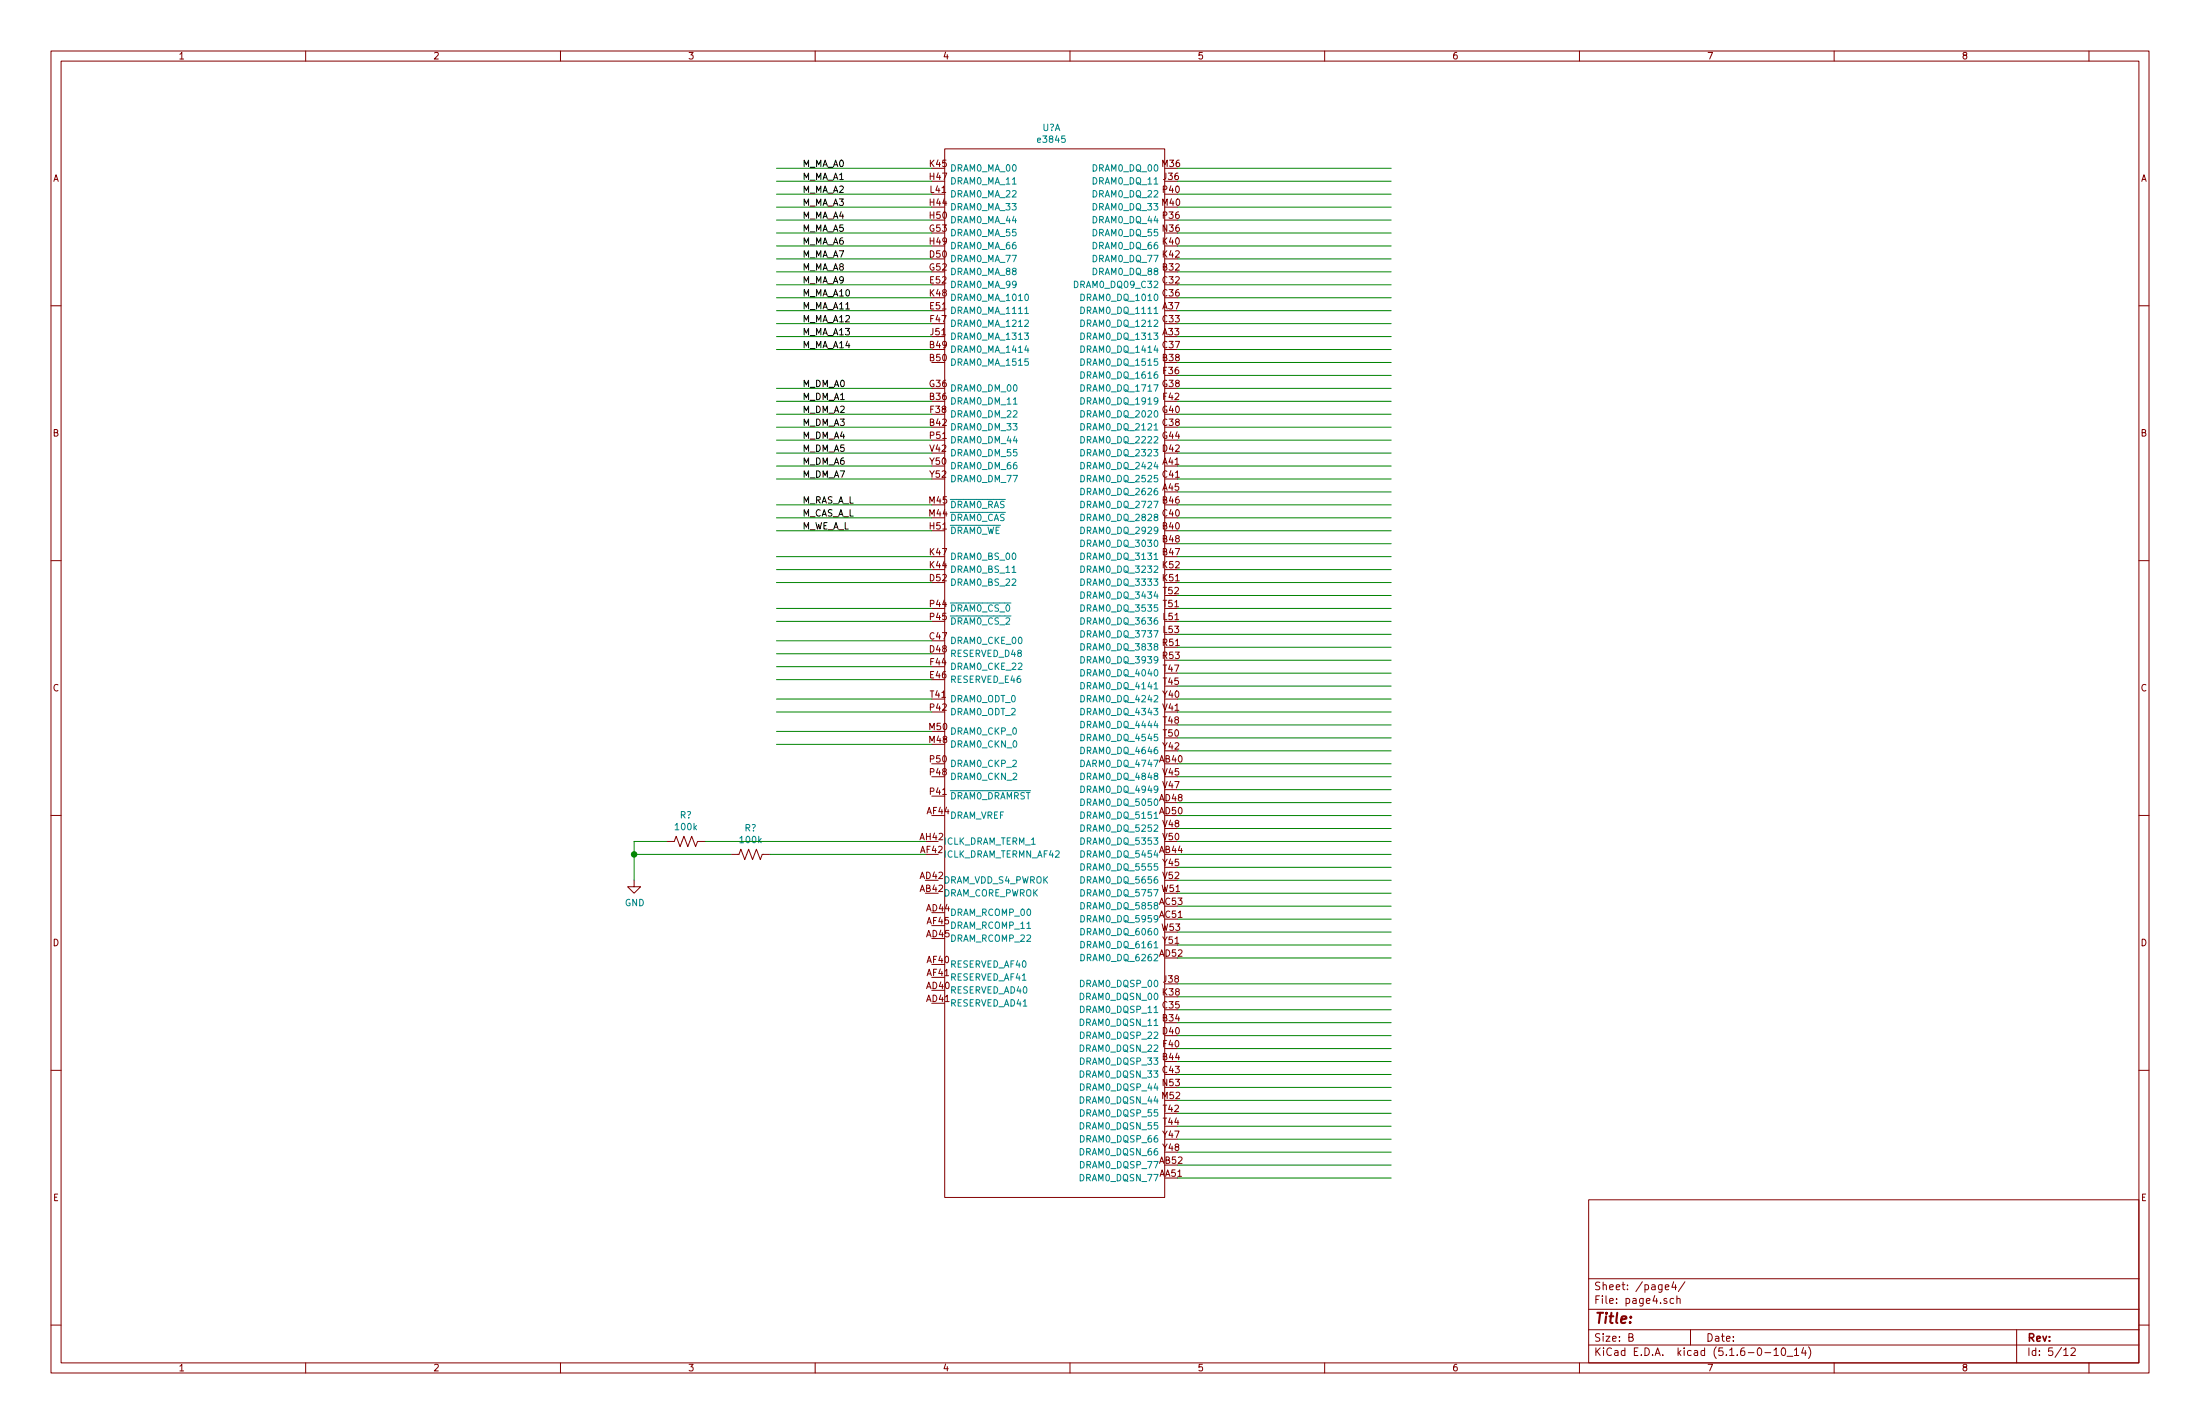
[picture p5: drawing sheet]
<svg xmlns="http://www.w3.org/2000/svg" width="432mm" height="279mm" viewBox="0 0 432 279" stroke-linecap="round" stroke-linejoin="round" font-family="sans-serif">
<g fill="none" stroke="#840000" stroke-width=".2">
<path d="M10 10h411.8v259.4h-411.8zM12 12h407.8v255.4h-407.8zM60 10v2M110 10v2M160 10v2M210 10v2M260 10v2M310 10v2M360 10v2M410 10v2M185.4 29.2h43.2v205.8h-43.2zM10 60h2"/>
<path d="M419.8 60h2M10 110h2M419.8 110h2M10 160h2M419.8 160h2M124.5 172.7v1.3h1.2l-1.2 1.3-1.3-1.3h1.3M130.8 165.1h1.5l.4-1 .8 2 .7-2 .8 2 .8-2 .7 2 .4-1h1.5M143.5 167.6h1.5l.4-1 .8 2.1 .7-2.1 .8 2.1 .8-2.1 .7 2.1 .4-1.1h1.5M10 210h2M419.8 210h2M311.8 235.4h108v32h-108zM10 260h2"/>
<path d="M311.8 256.9h108M311.8 250.9h108M326.8 252.6l.8-.2-.1-.3h-.4l-.3 .2 .1 .7h.6M328.5 254.8h-.4l-.3 .2 .1 .7h.6M328.5 251.5l-.4 1.1h1M328.9 252.1v1M329.1 254.9l.3-.1h.3l.1 1M329.1 254.3v1.5M330.7 251.5l-1.3 1.9M419.8 260h2M60 267.4v2M110 267.4v2"/>
<path d="M160 267.4v2M210 267.4v2M260 267.4v2M310 267.4v2M311.8 263.9h108M311.8 260.9h108M319.7 262.4l.7-.1 .1-.2-.1-.4h-.7v1.5h.6l.2-.2 .1-.3-.4-.3M331.8 260.9v3M346.4 265.4h1.1M348.2 264.9l.4-.4v1.5M348.2 266h.8M349.8 264.6l.2-.1a.85 .85 0 0 1 .1 1.5 .79 .79 0 0 1-.3-1.4z"/>
<path d="M350.7 266.1h1.2M352.2 264.9l.4-.4v1.5M352.2 266h.8M354 264.4l-.4 1.1h.9M354.3 265v1M355 264.3a1.71 1.71 0 0 1 0 2.2M360 267.4v2M395.8 260.9v6.5M405.1 264.9l.4-.4v1.5M405.1 266h.8M406.5 264.6l.6-.1 .2 .4-.9 1.1h.9M410 267.4v2"/>
</g>
<g fill="none" stroke="#008484" stroke-width=".2">
<path d="M201.2 57.8l.2-.1a.69 .69 0 0 1 .5 .6 .69 .69 0 0 1-.5 .7l-.2-.1-.1-.4zM210.9 55.2a.64 .64 0 0 1 .7 .6 .64 .64 0 0 1-.7 .6zM212.1 57.7a.64 .64 0 0 1 .8 .6 .64 .64 0 0 1-.8 .7zM198.9 79.3h.7M201.1 65.3h.8l-.5 .5 .4 .1v.6l-.6 .1-.1-.1M201.1 60.6l.4-.4v1.3M201.1 62.9l.5-.1 .3 .3-.8 1h.8M201.1 61.5h.8M201.4 67.8l-.3 .9h.8M201.8 68.3v.8M201.8 70.4h-.6l-.1 .6 .2-.1 .5 .1v.6l-.2 .1-.5-.1M212.1 65.3a.64 .64 0 0 1 .8 .7 .64 .64 0 0 1-.8 .6z"/>
<path d="M212.1 60.2a.64 .64 0 0 1 .8 .7 .64 .64 0 0 1-.8 .6zM212.1 70.4a.64 .64 0 0 1 .8 .6 .64 .64 0 0 1-.8 .7zM212.1 62.8a.64 .64 0 0 1 .8 .6 .64 .64 0 0 1-.8 .7zM212.1 67.9a.64 .64 0 0 1 .8 .6 .64 .64 0 0 1-.8 .6zM212.1 72.9a.64 .64 0 0 1 .8 .7 .64 .64 0 0 1-.8 .6zM212.1 78a.64 .64 0 0 1 .8 .7 .64 .64 0 0 1-.8 .6zM212.1 75.5a.64 .64 0 0 1 .8 .6 .64 .64 0 0 1-.8 .7zM212.1 90.7a.64 .64 0 0 1 .8 .7 .64 .64 0 0 1-.8 .6zM212.1 95.8a.64 .64 0 0 1 .8 .6 .64 .64 0 0 1-.8 .7zM212.1 98.3a.64 .64 0 0 1 .8 .7 .64 .64 0 0 1-.8 .6zM212.1 83.1a.64 .64 0 0 1 .8 .6 .64 .64 0 0 1-.8 .7zM212.1 93.3a.64 .64 0 0 1 .8 .6 .64 .64 0 0 1-.8 .6z"/>
<path d="M212.1 88.2a.64 .64 0 0 1 .8 .6 .64 .64 0 0 1-.8 .7zM212.1 80.6a.64 .64 0 0 1 .8 .6 .64 .64 0 0 1-.8 .6zM212.1 85.6a.64 .64 0 0 1 .8 .7 .64 .64 0 0 1-.8 .6zM198.7 112.3h.7M212.1 103.4a.64 .64 0 0 1 .8 .7 .64 .64 0 0 1-.8 .6zM212.1 108.5a.64 .64 0 0 1 .8 .6 .64 .64 0 0 1-.8 .7zM212.1 106a.64 .64 0 0 1 .8 .6 .64 .64 0 0 1-.8 .6zM212.1 100.9a.64 .64 0 0 1 .8 .6 .64 .64 0 0 1-.8 .7zM212.1 113.6a.64 .64 0 0 1 .8 .6 .64 .64 0 0 1-.8 .7zM212.1 111a.64 .64 0 0 1 .8 .7 .64 .64 0 0 1-.8 .6zM212.1 118.7a.64 .64 0 0 1 .8 .6 .64 .64 0 0 1-.8 .6zM212.1 116.1a.64 .64 0 0 1 .8 .7 .64 .64 0 0 1-.8 .6z"/>
<path d="M212.1 121.2a.64 .64 0 0 1 .8 .6 .64 .64 0 0 1-.8 .7zM212.1 123.7a.64 .64 0 0 1 .8 .7 .64 .64 0 0 1-.8 .6zM212.1 126.3a.64 .64 0 0 1 .8 .6 .64 .64 0 0 1-.8 .7zM212.1 128.8a.64 .64 0 0 1 .8 .7 .64 .64 0 0 1-.8 .6zM212.1 133.9a.64 .64 0 0 1 .8 .6 .64 .64 0 0 1-.8 .7zM212.1 131.4a.64 .64 0 0 1 .8 .6 .64 .64 0 0 1-.8 .6zM212.1 139a.64 .64 0 0 1 .8 .6 .64 .64 0 0 1-.8 .7zM212.1 136.4a.64 .64 0 0 1 .8 .7 .64 .64 0 0 1-.8 .6zM212.1 149.1a.64 .64 0 0 1 .8 .7 .64 .64 0 0 1-.8 .6zM212.1 156.8a.64 .64 0 0 1 .8 .6 .64 .64 0 0 1-.8 .6zM212.1 159.3a.64 .64 0 0 1 .8 .6 .64 .64 0 0 1-.8 .7zM212.1 141.5a.64 .64 0 0 1 .8 .7 .64 .64 0 0 1-.8 .6z"/>
<path d="M212.1 144.1a.64 .64 0 0 1 .8 .6 .64 .64 0 0 1-.8 .6zM212.1 151.7a.64 .64 0 0 1 .8 .6 .64 .64 0 0 1-.8 .7zM212.1 154.2a.64 .64 0 0 1 .8 .7 .64 .64 0 0 1-.8 .6zM212.1 146.6a.64 .64 0 0 1 .8 .6 .64 .64 0 0 1-.8 .7zM212.1 166.9a.64 .64 0 0 1 .8 .7 .64 .64 0 0 1-.8 .6zM212.1 179.6a.64 .64 0 0 1 .8 .7 .64 .64 0 0 1-.8 .6zM212.1 177.1a.64 .64 0 0 1 .8 .6 .64 .64 0 0 1-.8 .7zM212.1 161.8a.64 .64 0 0 1 .8 .7 .64 .64 0 0 1-.8 .6zM212.1 164.4a.64 .64 0 0 1 .8 .6 .64 .64 0 0 1-.8 .7zM212.1 172a.64 .64 0 0 1 .8 .6 .64 .64 0 0 1-.8 .7zM212.1 174.5a.64 .64 0 0 1 .8 .7 .64 .64 0 0 1-.8 .6zM212.1 169.5a.64 .64 0 0 1 .8 .6 .64 .64 0 0 1-.8 .6z"/>
<path d="M212.1 187.2a.64 .64 0 0 1 .8 .7 .64 .64 0 0 1-.8 .6zM212.1 182.2a.64 .64 0 0 1 .8 .6 .64 .64 0 0 1-.8 .6zM212.1 184.7a.64 .64 0 0 1 .8 .6 .64 .64 0 0 1-.8 .7z"/>
</g>
<g fill="none" stroke="#008400" stroke-width=".2">
<path d="M152.4 38.1h30.5M152.4 35.6h30.5M152.4 33h30.5M231.1 38.1h41.9M231.1 35.6h41.9M231.1 33h41.9M152.4 40.6h30.5M152.4 43.2h30.5M152.4 45.7h30.5M152.4 48.3h30.5M152.4 50.8h30.5M152.4 53.3h30.5"/>
<path d="M152.4 55.9h30.5M152.4 58.4h30.5M231.1 40.6h41.9M231.1 43.2h41.9M231.1 45.7h41.9M231.1 48.3h41.9M231.1 50.8h41.9M231.1 53.3h41.9M231.1 55.9h41.9M231.1 58.4h41.9M152.4 61h30.5M152.4 63.5h30.5"/>
<path d="M152.4 66h30.5M152.4 68.6h30.5M152.4 76.2h30.5M152.4 78.7h30.5M231.1 61h41.9M231.1 63.5h41.9M231.1 66h41.9M231.1 68.6h41.9M231.1 76.2h41.9M231.1 78.7h41.9M231.1 71.1h41.9M231.1 73.7h41.9"/>
<path d="M152.4 81.3h30.5M152.4 83.8h30.5M152.4 86.4h30.5M152.4 88.9h30.5M152.4 91.4h30.5M152.4 94h30.5M152.4 99.1h30.5M231.1 81.3h41.9M231.1 83.8h41.9M231.1 86.4h41.9M231.1 88.9h41.9M231.1 91.4h41.9"/>
<path d="M231.1 94h41.9M231.1 99.1h41.9M231.1 96.5h41.9M152.4 119.4h30.5M152.4 114.3h30.5M152.4 111.8h30.5M152.4 109.2h30.5M152.4 104.1h30.5M152.4 101.6h30.5M231.1 119.4h41.9M231.1 114.3h41.9M231.1 111.8h41.9"/>
<path d="M231.1 109.2h41.9M231.1 104.1h41.9M231.1 101.6h41.9M231.1 106.7h41.9M231.1 116.8h41.9M152.4 133.4h30.5M152.4 139.7h30.5M152.4 137.2h30.5M152.4 130.8h30.5M152.4 128.3h30.5M152.4 125.7h30.5M152.4 121.9h30.5"/>
<path d="M231.1 139.7h41.9M231.1 137.2h41.9M231.1 121.9h41.9M231.1 124.5h41.9M231.1 127h41.9M231.1 129.5h41.9M231.1 132.1h41.9M231.1 134.6h41.9M152.4 146.1h30.5M152.4 143.5h30.5M231.1 142.2h41.9M231.1 144.8h41.9"/>
<path d="M231.1 147.3h41.9M231.1 149.9h41.9M231.1 152.4h41.9M231.1 154.9h41.9M231.1 157.5h41.9M124.5 167.6h19M130.8 165.1h-6.3v7.6M138.4 165.1h43.2M151.1 167.6h30.5M231.1 165.1h41.9M231.1 167.6h41.9M231.1 160h41.9"/>
<path d="M231.1 162.6h41.9M231.1 170.2h41.9M231.1 172.7h41.9M231.1 175.3h41.9M231.1 177.8h41.9M231.1 180.3h41.9M231.1 182.9h41.9M231.1 185.4h41.9M231.1 188h41.9M231.1 193h41.9M231.1 195.6h41.9M231.1 198.1h41.9"/>
<path d="M231.1 218.4h41.9M231.1 215.9h41.9M231.1 213.4h41.9M231.1 200.7h41.9M231.1 203.2h41.9M231.1 205.7h41.9M231.1 208.3h41.9M231.1 210.8h41.9M231.1 231.1h41.9M231.1 228.6h41.9M231.1 226.1h41.9M231.1 223.5h41.9"/>
<path d="M231.1 221h41.9"/>
</g>
<circle cx="124.5" cy="167.6" r=".51" fill="#008400" stroke="#008400" stroke-width=".25"/>
<text font-size="2.8" fill="#840000" x="312.8" y="259.7">Title:</text>
<g font-size="2.1" fill="#840000">
<text x="312.8" y="255.8">File: page4.sch</text>
<text x="312.8" y="253.1">Sheet: /page4/</text>
<text x="312.8" y="263.2">Size: B</text>
<text x="334.8" y="263.2">Date:</text>
<text x="397.8" y="263.2">Rev:</text>
<text x="312.8" y="266">KiCad E.D.A. kicad (5.1.6-0-10_14)</text>
<text x="397.8" y="266">Id: 5/12</text>
</g>
<g font-size="1.8" fill="#840000">
<text x="35" y="11.6">1</text>
<text x="85" y="11.6">2</text>
<text x="135" y="11.6">3</text>
<text x="185" y="11.6">4</text>
<text x="235" y="11.6">5</text>
<text x="285" y="11.6">6</text>
<text x="335" y="11.6">7</text>
<text x="385" y="11.6">8</text>
<text x="10.4" y="35.6">A</text>
<text x="182.5" y="35.3">H47</text>
<text x="182.5" y="32.8">K45</text>
<text x="228.2" y="32.8">M36</text>
<text x="228.4" y="35.3">J36</text>
<text x="420.2" y="35.6">A</text>
<text x="182.5" y="40.4">H44</text>
<text x="182.6" y="37.8">L41</text>
<text x="228.2" y="40.4">M40</text>
<text x="228.3" y="37.8">P40</text>
<text x="182.5" y="45.5">G53</text>
<text x="182.5" y="42.9">H50</text>
<text x="228.2" y="45.5">N36</text>
<text x="228.3" y="42.9">P36</text>
<text x="182.5" y="53.1">G52</text>
<text x="182.5" y="50.5">D50</text>
<text x="182.5" y="48">H49</text>
<text x="228.2" y="53.1">B32</text>
<text x="228.2" y="48">K40</text>
<text x="228.2" y="50.5">K42</text>
<text x="182.5" y="58.2">K48</text>
<text x="182.6" y="55.6">E52</text>
<text x="228.2" y="55.6">C32</text>
<text x="228.2" y="58.2">C36</text>
<text x="182.6" y="60.7">E51</text>
<text x="182.6" y="63.2">F47</text>
<text x="182.7" y="65.8">J51</text>
<text x="228.2" y="65.8">A33</text>
<text x="228.2" y="60.7">A37</text>
<text x="228.2" y="63.2">C33</text>
<text x="182.5" y="68.3">B49</text>
<text x="182.5" y="70.9">B50</text>
<text x="228.2" y="70.9">B38</text>
<text x="228.2" y="68.3">C37</text>
<text x="182.5" y="75.9">G36</text>
<text x="228.2" y="75.9">G38</text>
<text x="228.3" y="73.4">F36</text>
<text x="182.5" y="78.5">B36</text>
<text x="182.5" y="83.6">B42</text>
<text x="182.6" y="81">F38</text>
<text x="228.2" y="81">G40</text>
<text x="228.2" y="83.6">C38</text>
<text x="228.3" y="78.5">F42</text>
<text x="10.4" y="85.6">B</text>
<text x="182.6" y="86.1">P51</text>
<text x="182.6" y="88.6">V42</text>
<text x="228.2" y="86.1">G44</text>
<text x="228.2" y="88.6">D42</text>
<text x="420.2" y="85.6">B</text>
<text x="182.6" y="91.2">Y50</text>
<text x="182.6" y="93.7">Y52</text>
<text x="228.2" y="91.2">A41</text>
<text x="228.2" y="93.7">C41</text>
<text x="182.4" y="101.3">M44</text>
<text x="182.4" y="98.8">M45</text>
<text x="228.2" y="96.3">A45</text>
<text x="228.2" y="98.8">B46</text>
<text x="228.2" y="101.3">C40</text>
<text x="182.5" y="103.9">H51</text>
<text x="228.2" y="103.9">B40</text>
<text x="228.2" y="106.4">B48</text>
<text x="182.5" y="111.5">K44</text>
<text x="182.5" y="109">K47</text>
<text x="228.2" y="109">B47</text>
<text x="228.2" y="111.5">K52</text>
<text x="182.5" y="114">D52</text>
<text x="182.6" y="119.1">P44</text>
<text x="228.2" y="114">K51</text>
<text x="228.3" y="119.1">T51</text>
<text x="228.3" y="116.6">T52</text>
<text x="182.5" y="125.5">C47</text>
<text x="182.6" y="121.7">P45</text>
<text x="228.3" y="121.7">L51</text>
<text x="228.3" y="124.2">L53</text>
<text x="182.5" y="128">D48</text>
<text x="182.6" y="130.6">F44</text>
<text x="228.2" y="126.7">R51</text>
<text x="228.2" y="129.3">R53</text>
<text x="228.3" y="131.8">T47</text>
<text x="10.4" y="135.6">C</text>
<text x="182.6" y="133.1">E46</text>
<text x="182.6" y="136.9">T41</text>
<text x="228.3" y="136.9">Y40</text>
<text x="228.3" y="134.4">T45</text>
<text x="420.2" y="135.6">C</text>
<text x="182.4" y="143.3">M50</text>
<text x="182.6" y="139.4">P42</text>
<text x="228.3" y="139.4">V41</text>
<text x="228.3" y="142">T48</text>
<text x="182.4" y="145.8">M48</text>
<text x="182.6" y="149.6">P50</text>
<text x="227.6" y="149.6">AB40</text>
<text x="228.3" y="147.1">Y42</text>
<text x="228.3" y="144.5">T50</text>
<text x="182.6" y="156">P41</text>
<text x="182.6" y="152.1">P48</text>
<text x="228.3" y="152.1">V45</text>
<text x="228.3" y="154.7">V47</text>
<text x="182" y="159.8">AF44</text>
<text x="227.6" y="157.2">AD48</text>
<text x="227.6" y="159.8">AD50</text>
<text x="180.6" y="164.8">AH42</text>
<text x="180.7" y="167.4">AF42</text>
<text x="227.6" y="167.4">AB44</text>
<text x="228.3" y="162.3">V48</text>
<text x="228.3" y="164.8">V50</text>
<text x="180.6" y="172.5">AD42</text>
<text x="228.3" y="172.5">V52</text>
<text x="228.3" y="169.9">Y45</text>
<text x="180.6" y="175">AB42</text>
<text x="181.9" y="178.8">AD44</text>
<text x="227.6" y="177.5">AC53</text>
<text x="228.1" y="175">W51</text>
<text x="10.4" y="185.6">D</text>
<text x="181.9" y="183.9">AD45</text>
<text x="182" y="181.4">AF45</text>
<text x="227.6" y="180.1">AC51</text>
<text x="228.1" y="182.6">W53</text>
<text x="228.3" y="185.2">Y51</text>
<text x="420.2" y="185.6">D</text>
<text x="182" y="189">AF40</text>
<text x="182" y="191.5">AF41</text>
<text x="227.6" y="187.7">AD52</text>
<text x="181.9" y="194.1">AD40</text>
<text x="181.9" y="196.6">AD41</text>
<text x="228.2" y="197.9">C35</text>
<text x="228.2" y="195.3">K38</text>
<text x="228.4" y="192.8">J38</text>
<text x="228.2" y="200.4">B34</text>
<text x="228.2" y="202.9">D40</text>
<text x="228.2" y="208">B44</text>
<text x="228.3" y="205.5">F40</text>
<text x="228.2" y="215.6">M52</text>
<text x="228.2" y="210.6">C43</text>
<text x="228.2" y="213.1">N53</text>
<text x="228.3" y="218.2">T42</text>
<text x="228.3" y="220.7">T44</text>
<text x="228.3" y="223.3">Y47</text>
<text x="228.3" y="225.8">Y48</text>
<text x="227.6" y="230.9">AA51</text>
<text x="227.6" y="228.3">AB52</text>
<text x="10.4" y="235.6">E</text>
<text x="420.2" y="235.6">E</text>
<text x="35" y="269">1</text>
<text x="85" y="269">2</text>
<text x="135" y="269">3</text>
<text x="185" y="269">4</text>
<text x="235" y="269">5</text>
<text x="285" y="269">6</text>
<text x="335" y="269">7</text>
<text x="385" y="269">8</text>
</g>
<g font-size="1.8" fill="#008484">
<text x="203.9" y="28">e3845</text>
<text x="204.6" y="25.7">U?A</text>
<text x="186.4" y="33.7">DRAM0_MA_00</text>
<text x="214.7" y="33.7">DRAM0_DQ_00</text>
<text x="186.4" y="41.3">DRAM0_MA_33</text>
<text x="186.4" y="36.2">DRAM0_MA_11</text>
<text x="186.4" y="38.7">DRAM0_MA_22</text>
<text x="214.7" y="36.2">DRAM0_DQ_11</text>
<text x="214.7" y="41.3">DRAM0_DQ_33</text>
<text x="214.7" y="38.7">DRAM0_DQ_22</text>
<text x="186.4" y="46.4">DRAM0_MA_55</text>
<text x="186.4" y="43.8">DRAM0_MA_44</text>
<text x="214.7" y="46.4">DRAM0_DQ_55</text>
<text x="214.7" y="43.8">DRAM0_DQ_44</text>
<text x="186.4" y="51.4">DRAM0_MA_77</text>
<text x="186.4" y="54">DRAM0_MA_88</text>
<text x="186.4" y="48.9">DRAM0_MA_66</text>
<text x="214.7" y="54">DRAM0_DQ_88</text>
<text x="214.7" y="48.9">DRAM0_DQ_66</text>
<text x="214.7" y="51.4">DRAM0_DQ_77</text>
<text x="186.4" y="56.5">DRAM0_MA_99</text>
<text x="186.4" y="59.1">DRAM0_MA_1010</text>
<text x="211.5" y="56.5">DRAM0_DQ09_C32</text>
<text x="212.8" y="59.1">DRAM0_DQ_1010</text>
<text x="186.4" y="61.6">DRAM0_MA_1111</text>
<text x="186.4" y="64.1">DRAM0_MA_1212</text>
<text x="212.8" y="61.6">DRAM0_DQ_1111</text>
<text x="212.8" y="64.1">DRAM0_DQ_1212</text>
<text x="186.4" y="69.2">DRAM0_MA_1414</text>
<text x="186.4" y="71.8">DRAM0_MA_1515</text>
<text x="186.4" y="66.7">DRAM0_MA_1313</text>
<text x="212.8" y="66.7">DRAM0_DQ_1313</text>
<text x="212.8" y="71.8">DRAM0_DQ_1515</text>
<text x="212.8" y="69.2">DRAM0_DQ_1414</text>
<text x="186.4" y="76.8">DRAM0_DM_00</text>
<text x="212.8" y="74.3">DRAM0_DQ_1616</text>
<text x="212.8" y="76.8">DRAM0_DQ_1717</text>
<text x="186.4" y="79.4">DRAM0_DM_11</text>
<text x="186.4" y="81.9">DRAM0_DM_22</text>
<text x="212.8" y="79.4">DRAM0_DQ_1919</text>
<text x="212.8" y="81.9">DRAM0_DQ_2020</text>
<text x="186.4" y="84.5">DRAM0_DM_33</text>
<text x="186.4" y="87">DRAM0_DM_44</text>
<text x="186.4" y="89.5">DRAM0_DM_55</text>
<text x="212.8" y="84.5">DRAM0_DQ_2121</text>
<text x="212.8" y="89.5">DRAM0_DQ_2323</text>
<text x="212.8" y="87">DRAM0_DQ_2222</text>
<text x="186.4" y="92.1">DRAM0_DM_66</text>
<text x="186.4" y="94.6">DRAM0_DM_77</text>
<text x="212.8" y="92.1">DRAM0_DQ_2424</text>
<text x="212.8" y="94.6">DRAM0_DQ_2525</text>
<text x="186.4" y="99.7">DRAM0_RAS</text>
<text x="212.8" y="97.2">DRAM0_DQ_2626</text>
<text x="212.8" y="99.7">DRAM0_DQ_2727</text>
<text x="186.4" y="104.8">DRAM0_WE</text>
<text x="186.4" y="102.2">DRAM0_CAS</text>
<text x="212.8" y="104.8">DRAM0_DQ_2929</text>
<text x="212.8" y="107.3">DRAM0_DQ_3030</text>
<text x="212.8" y="102.2">DRAM0_DQ_2828</text>
<text x="186.4" y="112.4">DRAM0_BS_11</text>
<text x="186.4" y="109.9">DRAM0_BS_00</text>
<text x="212.8" y="109.9">DRAM0_DQ_3131</text>
<text x="212.8" y="112.4">DRAM0_DQ_3232</text>
<text x="186.4" y="114.9">DRAM0_BS_22</text>
<text x="212.8" y="114.9">DRAM0_DQ_3333</text>
<text x="212.8" y="117.5">DRAM0_DQ_3434</text>
<text x="186.4" y="120">DRAM0_CS_0</text>
<text x="186.4" y="122.6">DRAM0_CS_2</text>
<text x="212.8" y="122.6">DRAM0_DQ_3636</text>
<text x="212.8" y="125.1">DRAM0_DQ_3737</text>
<text x="212.8" y="120">DRAM0_DQ_3535</text>
<text x="186.4" y="126.4">DRAM0_CKE_00</text>
<text x="186.4" y="128.9">RESERVED_D48</text>
<text x="186.4" y="131.4">DRAM0_CKE_22</text>
<text x="212.8" y="127.6">DRAM0_DQ_3838</text>
<text x="212.8" y="130.2">DRAM0_DQ_3939</text>
<text x="186.4" y="134">RESERVED_E46</text>
<text x="186.4" y="137.8">DRAM0_ODT_0</text>
<text x="212.8" y="135.3">DRAM0_DQ_4141</text>
<text x="212.8" y="132.7">DRAM0_DQ_4040</text>
<text x="212.8" y="137.8">DRAM0_DQ_4242</text>
<text x="186.4" y="140.3">DRAM0_ODT_2</text>
<text x="212.8" y="142.9">DRAM0_DQ_4444</text>
<text x="212.8" y="140.3">DRAM0_DQ_4343</text>
<text x="186.4" y="146.7">DRAM0_CKN_0</text>
<text x="186.4" y="144.1">DRAM0_CKP_0</text>
<text x="212.8" y="145.4">DRAM0_DQ_4545</text>
<text x="212.8" y="148">DRAM0_DQ_4646</text>
<text x="186.4" y="153">DRAM0_CKN_2</text>
<text x="186.4" y="150.5">DRAM0_CKP_2</text>
<text x="212.8" y="150.5">DARM0_DQ_4747</text>
<text x="212.8" y="153">DRAM0_DQ_4848</text>
<text x="212.8" y="155.6">DRAM0_DQ_4949</text>
<text x="133.5" y="160.6">R?</text>
<text x="186.4" y="160.7">DRAM_VREF</text>
<text x="186.4" y="156.8">DRAM0_DRAMRST</text>
<text x="212.8" y="158.1">DRAM0_DQ_5050</text>
<text x="212.8" y="160.7">DRAM0_DQ_5151</text>
<text x="132.7" y="162.9">100k</text>
<text x="145.4" y="165.4">100k</text>
<text x="146.2" y="163.1">R?</text>
<text x="185.2" y="165.7">ICLK_DRAM_TERM_1</text>
<text x="212.8" y="163.2">DRAM0_DQ_5252</text>
<text x="212.8" y="165.7">DRAM0_DQ_5353</text>
<text x="185.2" y="173.4">DRAM_VDD_S4_PWROK</text>
<text x="185.2" y="168.3">ICLK_DRAM_TERMN_AF42</text>
<text x="212.8" y="168.3">DRAM0_DQ_5454</text>
<text x="212.8" y="173.4">DRAM0_DQ_5656</text>
<text x="212.8" y="170.8">DRAM0_DQ_5555</text>
<text x="122.6" y="177.8">GND</text>
<text x="185.2" y="175.9">DRAM_CORE_PWROK</text>
<text x="186.4" y="179.7">DRAM_RCOMP_00</text>
<text x="212.8" y="178.4">DRAM0_DQ_5858</text>
<text x="212.8" y="175.9">DRAM0_DQ_5757</text>
<text x="186.4" y="184.8">DRAM_RCOMP_22</text>
<text x="186.4" y="182.2">DRAM_RCOMP_11</text>
<text x="212.8" y="181">DRAM0_DQ_5959</text>
<text x="212.8" y="183.5">DRAM0_DQ_6060</text>
<text x="186.4" y="189.9">RESERVED_AF40</text>
<text x="212.8" y="188.6">DRAM0_DQ_6262</text>
<text x="212.8" y="186.1">DRAM0_DQ_6161</text>
<text x="186.4" y="194.9">RESERVED_AD40</text>
<text x="186.4" y="197.5">RESERVED_AD41</text>
<text x="186.4" y="192.4">RESERVED_AF41</text>
<text x="212.2" y="196.2">DRAM0_DQSN_00</text>
<text x="212.3" y="193.7">DRAM0_DQSP_00</text>
<text x="212.2" y="201.3">DRAM0_DQSN_11</text>
<text x="212.3" y="198.8">DRAM0_DQSP_11</text>
<text x="212.3" y="203.8">DRAM0_DQSP_22</text>
<text x="212.2" y="206.4">DRAM0_DQSN_22</text>
<text x="212.3" y="208.9">DRAM0_DQSP_33</text>
<text x="212.2" y="211.5">DRAM0_DQSN_33</text>
<text x="212.3" y="214">DRAM0_DQSP_44</text>
<text x="212.2" y="216.5">DRAM0_DQSN_44</text>
<text x="212.2" y="221.6">DRAM0_DQSN_55</text>
<text x="212.3" y="219.1">DRAM0_DQSP_55</text>
<text x="212.2" y="226.7">DRAM0_DQSN_66</text>
<text x="212.3" y="224.2">DRAM0_DQSP_66</text>
<text x="212.2" y="231.8">DRAM0_DQSN_77</text>
<text x="212.3" y="229.2">DRAM0_DQSP_77</text>
</g>
<g font-size="1.8">
<text x="157.5" y="35.3">M_MA_A1</text>
<text x="157.5" y="32.8">M_MA_A0</text>
<text x="157.5" y="40.4">M_MA_A3</text>
<text x="157.5" y="37.8">M_MA_A2</text>
<text x="157.5" y="45.5">M_MA_A5</text>
<text x="157.5" y="42.9">M_MA_A4</text>
<text x="157.5" y="53.1">M_MA_A8</text>
<text x="157.5" y="50.5">M_MA_A7</text>
<text x="157.5" y="48">M_MA_A6</text>
<text x="157.5" y="58.2">M_MA_A10</text>
<text x="157.5" y="55.6">M_MA_A9</text>
<text x="157.5" y="65.8">M_MA_A13</text>
<text x="157.5" y="63.2">M_MA_A12</text>
<text x="157.5" y="60.7">M_MA_A11</text>
<text x="157.5" y="68.3">M_MA_A14</text>
<text x="157.5" y="75.9">M_DM_A0</text>
<text x="157.5" y="83.6">M_DM_A3</text>
<text x="157.5" y="81">M_DM_A2</text>
<text x="157.5" y="78.5">M_DM_A1</text>
<text x="157.5" y="88.6">M_DM_A5</text>
<text x="157.5" y="86.1">M_DM_A4</text>
<text x="157.5" y="93.7">M_DM_A7</text>
<text x="157.5" y="91.2">M_DM_A6</text>
<text x="157.5" y="98.8">M_RAS_A_L</text>
<text x="157.5" y="101.3">M_CAS_A_L</text>
<text x="157.5" y="103.9">M_WE_A_L</text>
</g>
</svg>
